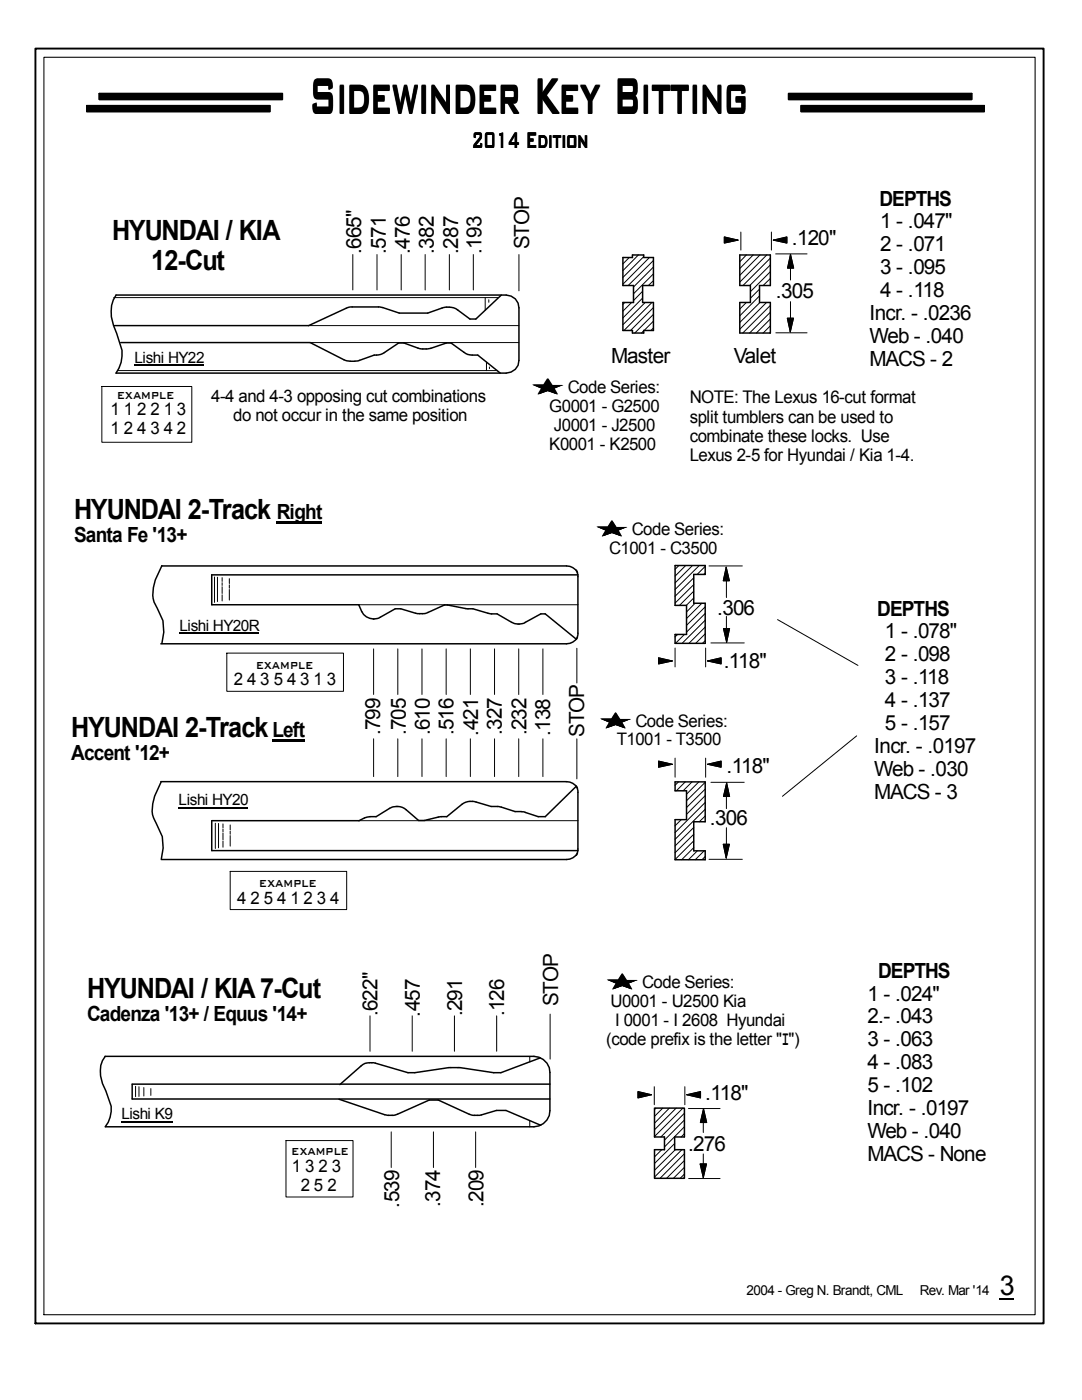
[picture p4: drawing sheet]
<svg xmlns="http://www.w3.org/2000/svg" width="216mm" height="279mm" viewBox="0 0 216 279" stroke-linecap="round" stroke-linejoin="round" font-family="sans-serif">
<g fill="none" stroke="#000" stroke-width=".3">
<path d="M23.2 58.9h77.8a2.53 2.53 0 0 1 2.5 2.5v10.5a2.53 2.53 0 0 1-2.5 2.6h-77.8a6.5 6.5 0 0 0 1.1-4.6l-1-3.4a8.2 8.2 0 0 1-.7-6.6zM100 58.9l-5 4.8h-1.2l-2.5-1.9a3.7 3.7 0 0 0-3.1-.3l-2.9 1h-5.6l-4-1.2h-5.7l-.9 .2-7.5 3.5h-38.8M124.3 51.4h1.9v-.5h2.2v.5h2v5.6h-2.2v3.4h2.2v5.6h-2v.5h-2.2v-.5h-1.9v-5.6h2.1v-3.4h-2.1zM147.6 50.9h6.1v6.1h-2.1v3.4h2.1v6.1h-6.1v-6.1h2.1v-3.4h-2.1zM24.1 68.4h37.8l6.7 3.4a5.2 5.2 0 0 0 2.9 .2l3.2-1.1 .9-.1 .8-.2 3.1-2.1h1.1l3.5 1.1 1.9-.1 3.1-1h.9l2.6 1.8a3.3 3.3 0 0 0 2.7 .6l4.5 3.6M32.3 112.9h80.7a2.46 2.46 0 0 1 2.2 1.4M32.3 112.9a9.2 9.2 0 0 0-1.6 7.2l1.8 3.8 .2 2.3-.4 2.2M115 113.8l.3 .9v12l-.3 .9M115.3 114.7h-73.1v6h29.4M134.7 112.9h6v1.7h-2.3v5.8h2.3v8h-6v-1.8h2.3v-5.8h-2.3zM71.6 120.7a3.2 3.2 0 0 0 2.9 2.8l1.1-.1 3.3-1.9h1.1l2.9 .9a4.5 4.5 0 0 0 2.5-.2l3.3-1.5h.6l3.8 .8h1.3l3.5 1h1.3l2.9 1.7a2.87 2.87 0 0 0 2.7 0l3.1-1.7h.9l6.2 5.1M115.2 127.2a2.46 2.46 0 0 1-2.2 1.3h-80.9"/>
<path d="M32.1 156h80.9a2.46 2.46 0 0 1 2.2 1.3M32.2 156a10 10 0 0 0-1.8 6.6l2 4.4 .2 2.2-.4 2.3M115 156.9l-6.2 6.1h-1.4l-2.8-.9-1.8-.1-2.8-.9-2-.1-3-.9a3.3 3.3 0 0 0-2.8 .4l-3 2.5h-1.6l-2.9 .7h-1.2l-2.5-2.1a2.96 2.96 0 0 0-3.3-.3l-2.6 1.7-1.8 .1-1.7 .7h-29.4v6h73.1M115 156.9l.3 .9v12l-.3 .9M134.7 156h6v8h-2.3v5.8h2.3v1.8h-6v-8h2.3v-5.8h-2.3zM115.2 170.3a2.54 2.54 0 0 1-2.2 1.2h-80.7M21 210.8h85.6a3.2 3.2 0 0 1 3.1 3.2v7.7a3.2 3.2 0 0 1-3.1 3.2h-85.6M21 210.8a6.2 6.2 0 0 0 .1 6.9l1.1 3.1a5.8 5.8 0 0 1-1.2 4.1M67.6 219.4l9.4 3.1a4.5 4.5 0 0 0 2.3-.1l6.3-2.9h1.9l6.1 2.9a4.7 4.7 0 0 0 2.5 .1l3-.9h1.9l6.9 3M107.8 211.1l-7.9 3h-1.4l-6.7-1h-2.2l-6.8 1h-1.4l-6.5-1.9a3.4 3.4 0 0 0-2.8 .5l-4.3 3.8M109.7 216.4h-83.3v2.9h83.3M130.6 221.1h6v5.8h-2v2.5h2v5.8h-6v-5.8h2v-2.5h-2z"/>
</g>
<path d="M7.1 9.7h201.1v254.4h-201.1zM199.5 259.2h2.8" fill="none" stroke="#000" stroke-width=".38"/>
<path d="M8.8 11.4h197.7v251h-197.7zM26.8 72.9h13.9M35.8 126.3h15.9M35.6 161.2h13.9M105.7 210.8v1.1M24.2 223.8h10.2M105.7 223.6v1.3" fill="none" stroke="#000" stroke-width=".21"/>
<g fill="none" stroke="#000" stroke-width=".2">
<path d="M19.8 18.6h36.6v1.3h-36.6zM157.3 18.6h36.6v1.3h-36.6zM17.3 21h36.6v1.3h-36.6zM159.8 21h36.6v1.3h-36.6zM22.7 59.4h76.7M70.4 50.8v7.1M75.2 50.8v7.1M80.1 50.8v7.1M84.8 50.8v7.1M89.7 50.8v7.1M94.4 50.8v7.1M96.8 59.4v2.5"/>
<path d="M97.5 59.8v.5M103.5 50.8v7.2M125.6 51.4l-1.3 1.3M127.4 50.9l-3.1 3.1M128.2 59.5l-3.9 4M128.2 58.1l-1.8 1.9M128.4 51.2l-4.1 4.2M129.6 51.4l-5.3 5.3M130.4 56l-1 1M130.4 54.7l-4 3.9M130.4 53.3l-4 4M130.4 52l-5.1 5"/>
<path d="M144.5 47.3l2.8 .6-2.8 .6zM147.8 46.3v3.6M148.9 50.9l-1.3 1.3M150.3 50.9l-2.7 2.7M151.6 59.1l-4 3.9M151.6 57.7l-1.9 1.8M151.6 50.9l-4 4M153 50.9l-5.4 5.4M153.7 56.9l-.1 .1M153.7 55.6l-1.4 1.4M153.7 54.2l-4 4M153.7 52.9l-4.1 4.1"/>
<path d="M153.7 51.5l-5.4 5.5M153.9 46.3v3.6M154.3 47.9l2.7-.6v1.2zM154.8 50.7h6.2M157.7 50.8l.7 2.7h-1.3zM157.7 51.8v4.1M20.3 77.1h18v11.2h-18zM23.5 74h75.7M61.6 65h41.9M61.9 68.4h41.6M97.1 72.3v1.7M97.7 73.2v.4"/>
<path d="M124.7 60.4l-.4 .3M126 60.4l-1.7 1.7M128.4 66l-.4 .5M128.7 60.4l-4.4 4.4M130.1 60.4l-5.6 5.6M130.4 65.4l-.5 .6M130.4 64.1l-1.9 1.9M130.4 62.7l-3.7 3.8M130.4 61.4l-4.6 4.6M148.9 60.4l-1.3 1.3M151.6 60.4l-4 3.9M153 60.4l-5.4 5.3"/>
<path d="M153.7 66.3l-.1 .2M153.7 65l-1.4 1.5M153.7 63.7l-2.8 2.8M153.7 62.3l-4.1 4.2M153.7 61l-5.5 5.5M154.8 66.4h6.2M157.1 63.5h1.2l-.6 2.8zM157.7 60.2v4.6M42.8 115.1v5.1M43.4 115.2v4.9M44.3 115.3v.7M44.3 116.3v.5"/>
<path d="M44.3 117.1v1.3M44.3 118.7v1.2M45.8 115.5v1M45.8 116.7v.7M45.8 117.6v2.2M135.5 112.9l-.8 .7M136.8 112.9l-2.1 2.1M138.2 112.9l-3.5 3.4M138.4 119.3l-1.5 1.5M138.4 118l-2.8 2.8M138.4 116.7l-3.7 3.7M138.4 115.3l-3.7 3.7"/>
<path d="M139.5 112.9l-4.8 4.7M140.7 114.4l-.3 .2M140.7 113l-1.6 1.6M141.5 112.9h6.6M144.9 113.2l.6 2.7h-1.2zM144.9 114.6v4.7M45.3 130.3h23.2v7.7h-23.2zM71.6 120.7h43.7M74.5 129.5v9.1M79.4 129.5v9.1M84.2 129.5v9.1M89 129.5v9.1"/>
<path d="M93.9 129.5v9.1M98.7 129.5v9.1M103.5 129.5v9.1M108.3 129.5v9.1M115.1 129.4v6.9M131.4 131.3l2.8 .6-2.8 .6zM134.7 129.3v3.8M135.2 126.6l-.5 .5M136.6 126.6l-1.8 1.8M138.7 120.4l-1.7 1.7M140 120.4l-3 3M140.7 127.8l-.5 .6"/>
<path d="M140.7 126.5l-1.9 1.9M140.7 125.1l-3.2 3.3M140.7 123.8l-4.6 4.6M140.7 122.4l-3.7 3.8M140.7 121.1l-3.7 3.7M140.8 129.3v3.8M141.2 131.9l2.7-.6v1.2zM141.9 128.3h6.6M144.4 125.4h1.2l-.6 2.8zM144.9 123v4.2M155.2 123.7l16 9.1M74.5 147.4v7.6"/>
<path d="M79.4 147.4v7.6M84.2 147.4v7.6M89 147.4v7.6M93.9 147.4v7.6M98.7 147.4v7.6M103.5 147.4v7.6M108.3 147.4v7.6M115.1 147.4v8M131.4 151.9l2.8 .6-2.8 .6zM134.7 151.3v3.8M135.4 156l-.7 .7M136.7 156l-1.7 1.8"/>
<path d="M138.1 156l-1.8 1.8M139.4 156l-2.4 2.5M140.7 158.8l-3.7 3.7M140.7 157.5l-3.7 3.7M140.7 156.1l-3.7 3.7M140.8 151.3v3.8M141.2 152.5l2.7-.6v1.2zM141.9 156.1h6.6M144.9 157.2v4.2M145 156.3l.6 2.7h-1.2zM170.9 146.9l-14.8 12M43 164.3v5"/>
<path d="M43.6 164.3v4.9M44.5 164.4v.8M44.5 165.4v.6M44.5 166.2v1.4M44.5 167.9v1.2M45.9 173.9h23.3v7.6h-23.3zM45.9 164.6v1M45.9 165.9v.6M45.9 166.8v2.1M71.6 163.8h43.7M135.9 163.6l-1.2 1.2M138.4 169.2l-2.4 2.4"/>
<path d="M138.4 167.8l-3.7 3.7M138.4 166.5l-3.7 3.7M138.4 165.1l-3.7 3.7M139.1 169.8l-1.7 1.8M140.5 169.8l-1.8 1.8M140.7 170.9l-.6 .7M140.7 162.9l-1.2 1.1M140.7 161.5l-6 6M140.7 160.1l-6 6.1M141.5 171.5h6.6M144.3 168.5h1.2l-.6 2.7zM144.9 165.2v4.6"/>
<path d="M27.1 216.8v2.1M27.7 216.9v1.9M28.7 217v1.7M30.1 217.3v1.3M73.8 202.7v7.1M82.3 202.7v7.1M90.7 202.7v7.1M99.1 202.7v7.1M109.8 202.4v9M127.3 217.8l2.7 .7-2.7 .6zM130.6 216.9v3.6M136.7 216.9v3.6"/>
<path d="M137 218.5l2.8-.7v1.3zM57.1 227.6h13.3v11.3h-13.3zM78.1 225.9v7.1M86.5 225.9v7.1M94.9 225.9v7.1M130.7 229.4l-.1 .1M130.9 221.1l-.3 .3M132 229.4l-1.4 1.5M132.2 221.1l-1.6 1.7M133.6 221.1l-3 3.1M134.6 228.2l-4 4M134.7 229.4l-4.1 4.2"/>
<path d="M134.9 221.1l-4.3 4.4M136.1 229.4l-5.5 5.5M136.3 221.1l-5.7 5.7M136.6 234.3l-.9 .9M136.6 233l-2.2 2.2M136.6 231.6l-3.6 3.6M136.6 230.3l-4.9 4.9M136.6 226.2l-.7 .7M136.6 224.9l-4 4M136.6 223.5l-4 4M136.6 222.2l-4.7 4.7M137.4 221.2h6.3"/>
<path d="M137.4 235.2h6.3M139.7 232.3h1.3l-.7 2.7zM140.3 222.3v3.7M140.3 230.3v3.3M140.4 221.3l.6 2.7h-1.3z"/>
</g>
<g fill="#000">
<path d="M144.5 47.3l2.8 .6-2.8 .6zM154.3 47.9l2.7-.6v1.2zM157.7 50.8l.7 2.7h-1.3zM157.1 63.5h1.2l-.6 2.8zM144.9 113.2l.6 2.7h-1.2zM131.4 131.3l2.8 .6-2.8 .6zM141.2 131.9l2.7-.6v1.2zM144.4 125.4h1.2l-.6 2.8zM131.4 151.9l2.8 .6-2.8 .6zM141.2 152.5l2.7-.6v1.2zM145 156.3l.6 2.7h-1.2zM144.3 168.5h1.2l-.6 2.7z"/>
<path d="M127.3 217.8l2.7 .7-2.7 .6zM137 218.5l2.8-.7v1.3zM139.7 232.3h1.3l-.7 2.7zM140.4 221.3l.6 2.7h-1.3z"/>
<path d="M19.8 18.6h36.6v1.3h-36.6z" fill-rule="evenodd"/>
<path d="M157.3 18.6h36.6v1.3h-36.6z" fill-rule="evenodd"/>
<path d="M17.3 21h36.6v1.3h-36.6z" fill-rule="evenodd"/>
<path d="M159.8 21h36.6v1.3h-36.6z" fill-rule="evenodd"/>
</g>
<path d="M55.2 104.2h9.1M54.4 147.8h6.4" fill="none" stroke="#000" stroke-width=".42"/>
<text font-size="13.3" x="61.7" y="22.6">Sidewinder Key Bitting</text>
<text font-size="6" x="94.2" y="29.5">2014 Edition</text>
<g font-size="5.6">
<text x="22.4" y="47.9">HYUNDAI / KIA</text>
<text x="30.2" y="54">12-Cut</text>
<text x="14.8" y="103.5">HYUNDAI 2-Track</text>
<text x="14.2" y="147.2">HYUNDAI 2-Track</text>
<text x="17.4" y="199.2">HYUNDAI / KIA 7-Cut</text>
</g>
<text font-size="5.5" x="199.5" y="258.4">3</text>
<g font-size="4.2">
<text x="175.5" y="41">DEPTHS</text>
<text x="175.6" y="45.6">1 - .047&quot;</text>
<text x="72.1" y="50.8" transform="rotate(-90 72.1 50.8)">.665&quot;</text>
<text x="77" y="50.7" transform="rotate(-90 77 50.7)">.571</text>
<text x="81.8" y="50.7" transform="rotate(-90 81.8 50.7)">.476</text>
<text x="86.6" y="50.7" transform="rotate(-90 86.6 50.7)">.382</text>
<text x="91.4" y="50.7" transform="rotate(-90 91.4 50.7)">.287</text>
<text x="96.1" y="50.7" transform="rotate(-90 96.1 50.7)">.193</text>
<text x="105.6" y="49.8" transform="rotate(-90 105.6 49.8)">STOP</text>
<text x="158" y="48.9">.120&quot;</text>
<text x="175.6" y="50.2">2 - .071</text>
<text x="154.8" y="59.4">.305</text>
<text x="175.6" y="54.7">3 - .095</text>
<text x="175.6" y="59.3">4 - .118</text>
<text x="173.5" y="63.9">Incr. - .0236</text>
<text x="173.5" y="68.5">Web - .040</text>
<text x="122" y="72.4">Master</text>
<text x="146.4" y="72.4">Valet</text>
<text x="173.5" y="73">MACS - 2</text>
<text x="55.2" y="103.5">Right</text>
<text x="14.8" y="108.1">Santa Fe '13+</text>
<text x="143.1" y="122.7">.306</text>
<text x="175.1" y="122.9">DEPTHS</text>
<text x="176.6" y="127.4">1 - .078&quot;</text>
<text x="176.6" y="132">2 - .098</text>
<text x="144.4" y="133.4">.118&quot;</text>
<text x="176.6" y="136.6">3 - .118</text>
<text x="176.6" y="141.1">4 - .137</text>
<text x="54.4" y="147.2">Left</text>
<text x="75.9" y="146.8" transform="rotate(-90 75.9 146.8)">.799</text>
<text x="81" y="146.8" transform="rotate(-90 81 146.8)">.705</text>
<text x="85.8" y="146.8" transform="rotate(-90 85.8 146.8)">.610</text>
<text x="90.5" y="146.8" transform="rotate(-90 90.5 146.8)">.516</text>
<text x="95.4" y="146.8" transform="rotate(-90 95.4 146.8)">.421</text>
<text x="100.2" y="146.7" transform="rotate(-90 100.2 146.7)">.327</text>
<text x="105.1" y="146.8" transform="rotate(-90 105.1 146.8)">.232</text>
<text x="109.8" y="146.9" transform="rotate(-90 109.8 146.9)">.138</text>
<text x="116.5" y="147.1" transform="rotate(-90 116.5 147.1)">STOP</text>
<text x="176.6" y="145.7">5 - .157</text>
<text x="14.2" y="151.7">Accent '12+</text>
<text x="145" y="154.3">.118&quot;</text>
<text x="174.5" y="150.3">Incr. - .0197</text>
<text x="174.5" y="154.9">Web - .030</text>
<text x="174.5" y="159.4">MACS - 3</text>
<text x="141.6" y="164.7">.306</text>
<text x="175.2" y="195.1">DEPTHS</text>
<text x="17.4" y="203.8">Cadenza '13+ / Equus '14+</text>
<text x="75.4" y="202.9" transform="rotate(-90 75.4 202.9)">.622&quot;</text>
<text x="83.8" y="202.9" transform="rotate(-90 83.8 202.9)">.457</text>
<text x="92.2" y="202.9" transform="rotate(-90 92.2 202.9)">.291</text>
<text x="100.6" y="202.9" transform="rotate(-90 100.6 202.9)">.126</text>
<text x="111.4" y="200.8" transform="rotate(-90 111.4 200.8)">STOP</text>
<text x="173.1" y="199.7">1 - .024&quot;</text>
<text x="173.1" y="204.3">2.- .043</text>
<text x="173.1" y="208.8">3 - .063</text>
<text x="173.1" y="213.4">4 - .083</text>
<text x="140.7" y="219.5">.118&quot;</text>
<text x="173.1" y="218">5 - .102</text>
<text x="173.1" y="222.5">Incr. - .0197</text>
<text x="173.1" y="227.1">Web - .040</text>
<text x="137.3" y="229.7">.276</text>
<text x="173.1" y="231.7">MACS - None</text>
<text x="79.6" y="241" transform="rotate(-90 79.6 241)">.539</text>
<text x="87.8" y="241" transform="rotate(-90 87.8 241)">.374</text>
<text x="96.5" y="241" transform="rotate(-90 96.5 241)">.209</text>
</g>
<g font-size="4.1">
<text x="106.1" y="78.5">★</text>
<text x="118.9" y="106.8">★</text>
<text x="119.6" y="145.1">★</text>
<text x="120.9" y="197.2">★</text>
<text x="156" y="208.6">I</text>
</g>
<g font-size="3.5">
<text x="137.6" y="80.5">NOTE: The Lexus 16-cut format</text>
<text x="137.6" y="84.3">split tumblers can be used to</text>
<text x="137.6" y="88.1">combinate these locks. Use</text>
<text x="137.6" y="91.9">Lexus 2-5 for Hyundai / Kia 1-4.</text>
</g>
<g font-size="3.4">
<text x="22.1" y="82.9">1 1 2 2 1 3</text>
<text x="42.1" y="80.3">4-4 and 4-3 opposing cut combinations</text>
<text x="109.6" y="82.3">G0001 - G2500</text>
<text x="113.3" y="78.4">Code Series:</text>
<text x="22.1" y="86.7">1 2 4 3 4 2</text>
<text x="46.5" y="84.1">do not occur in the same position</text>
<text x="109.6" y="89.9">K0001 - K2500</text>
<text x="110.5" y="86.1">J0001 - J2500</text>
<text x="126.1" y="106.7">Code Series:</text>
<text x="121.5" y="110.5">C1001 - C3500</text>
<text x="46.7" y="136.8">2 4 3 5 4 3 1 3</text>
<text x="123.1" y="148.8">T1001 - T3500</text>
<text x="126.8" y="145">Code Series:</text>
<text x="47.3" y="180.3">4 2 5 4 1 2 3 4</text>
<text x="128.1" y="197.1">Code Series:</text>
<text x="121.8" y="201">U0001 - U2500 Kia</text>
<text x="120.9" y="208.6">(code prefix is the letter &quot; &quot;)</text>
<text x="122.7" y="204.8">I 0001 - I 2608 Hyundai</text>
<text x="58.3" y="233.8">1 3 2 3</text>
<text x="60" y="237.6">2 5 2</text>
</g>
<g font-size="3.3">
<text x="23.4" y="79.7">example</text>
<text x="51.1" y="133.5">example</text>
<text x="51.7" y="177">example</text>
<text x="58.2" y="230.5">example</text>
</g>
<g font-size="3.1">
<text x="26.8" y="72.4">Lishi HY22</text>
<text x="35.8" y="125.9">Lishi HY20R</text>
<text x="35.6" y="160.7">Lishi HY20</text>
<text x="24.2" y="223.4">Lishi K9</text>
</g>
<g font-size="2.7">
<text x="149" y="258.4">2004 - Greg N. Brandt, CML</text>
<text x="183.5" y="258.4">Rev. Mar '14</text>
</g>
</svg>
